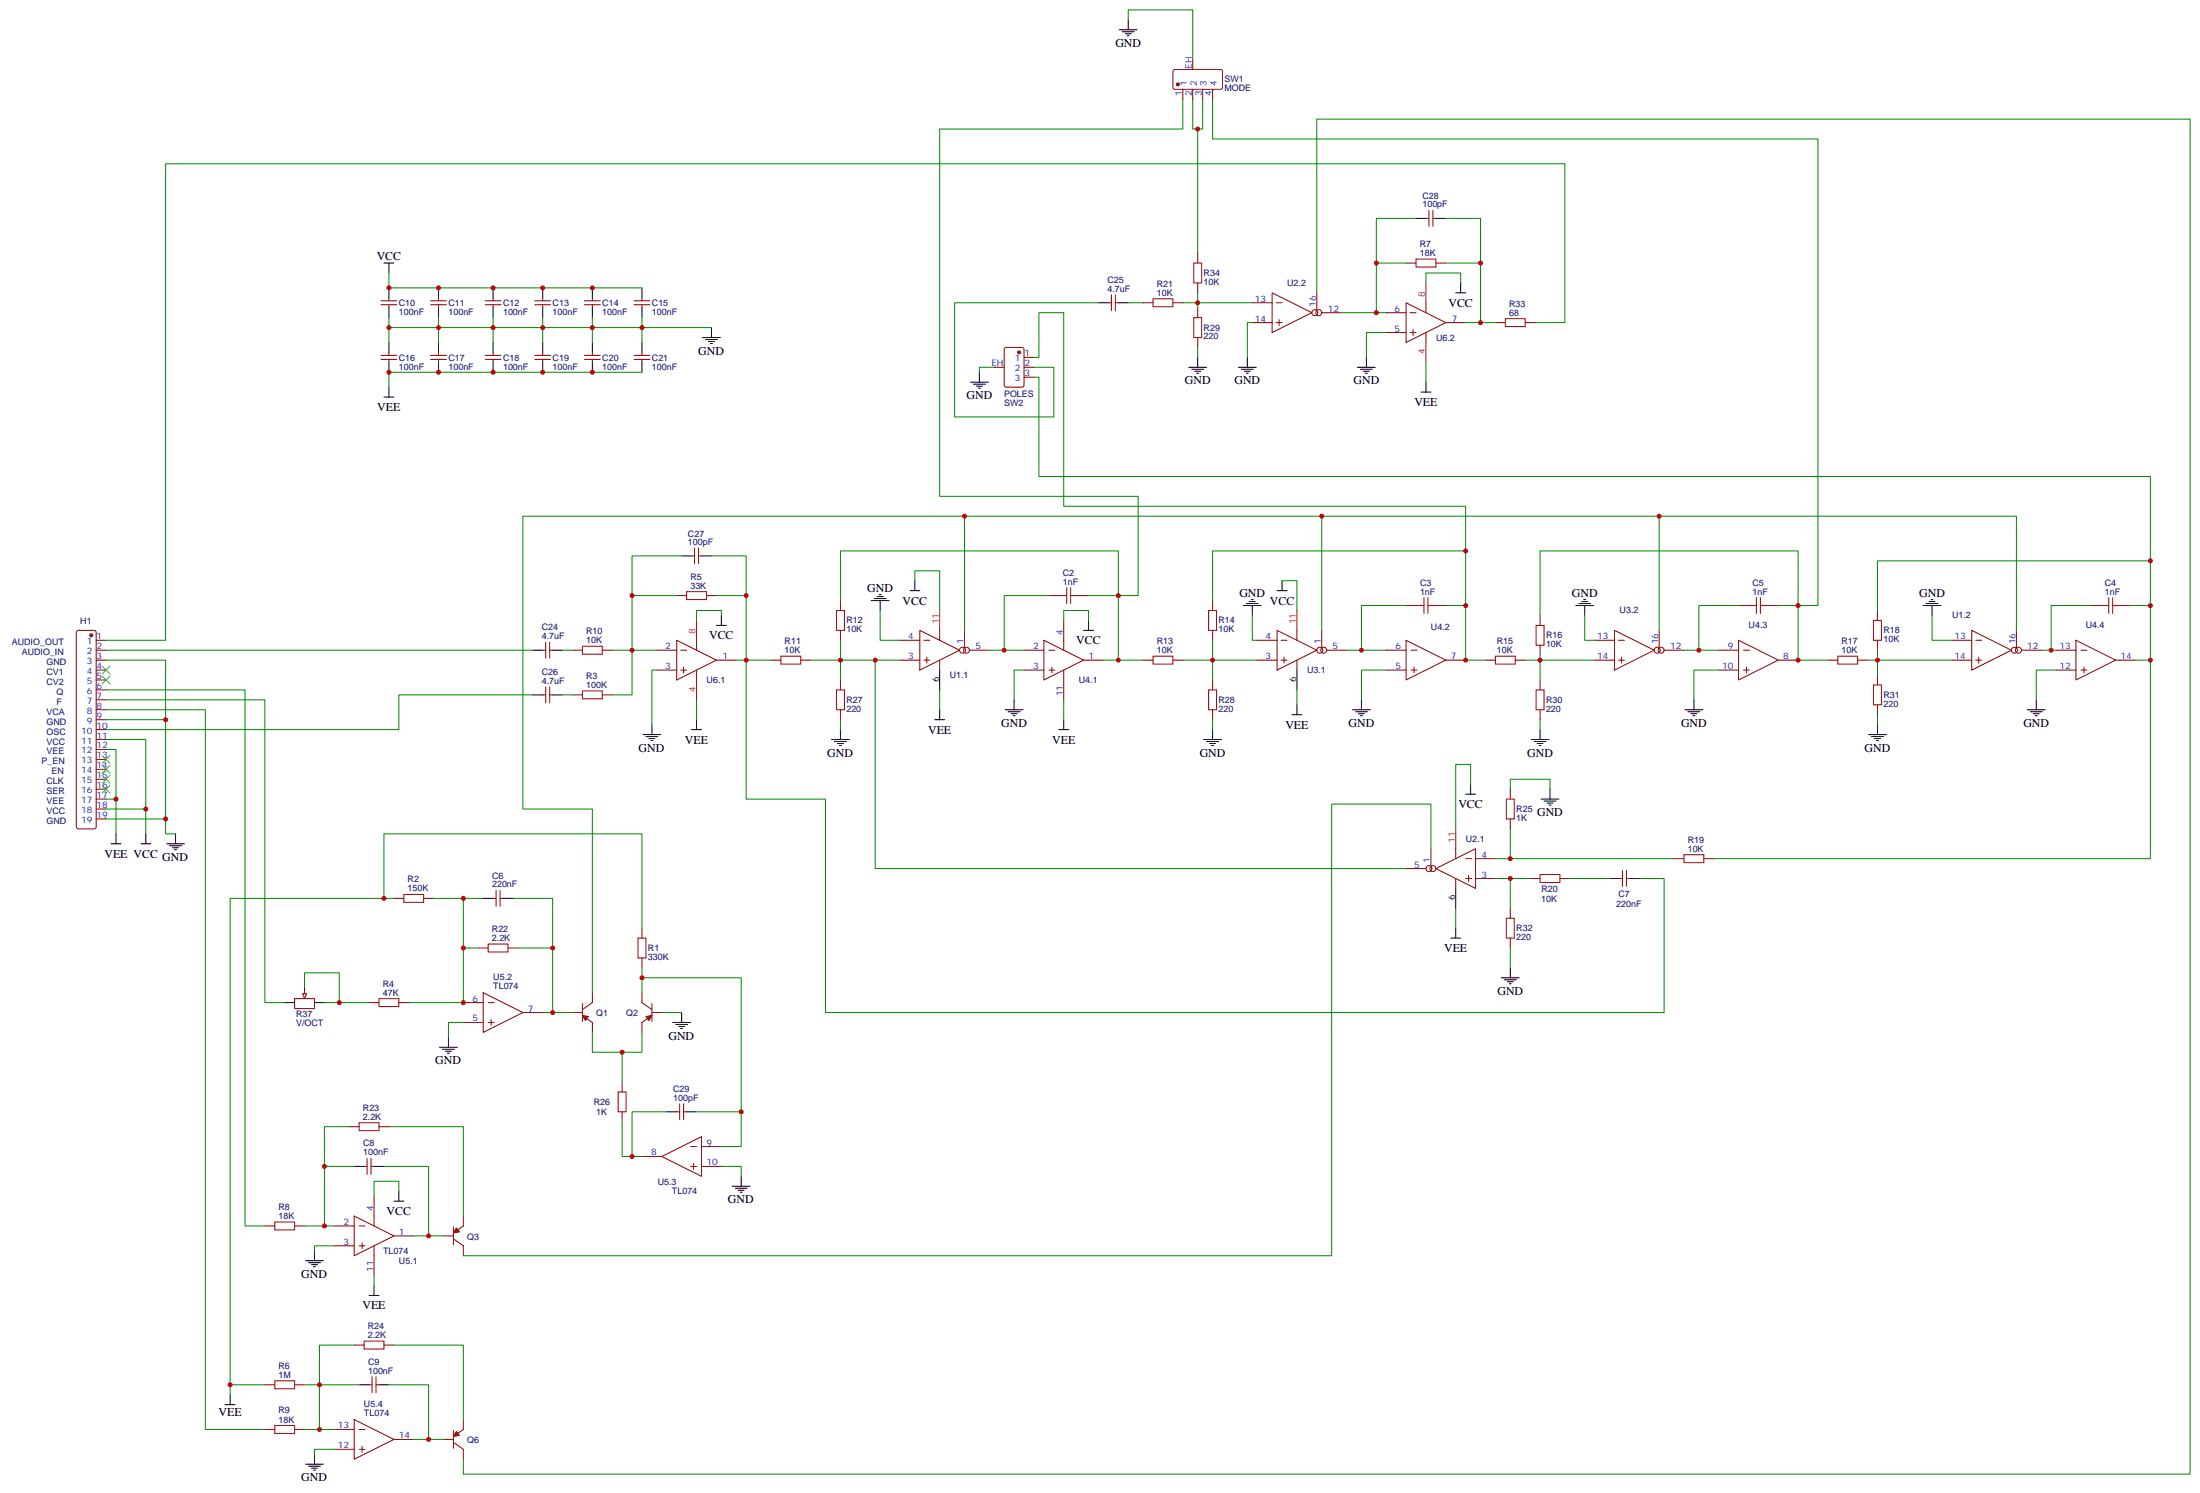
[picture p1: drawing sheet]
<svg xmlns="http://www.w3.org/2000/svg" width="782mm" height="531mm" viewBox="0 0 782 531" stroke-linecap="round" stroke-linejoin="round" font-family="sans-serif">
<path d="M101.2 356.3h3.5M108.3 351v3.5M111.8 356.3h3.5" fill="none" stroke="#000" stroke-width=".36"/>
<path d="M104.7 354.9h7.1v3.5h-7.1zM108.3 352.4v1.8" fill="none" stroke="#870000" stroke-width=".36"/>
<path d="M107.6 353.1h1.4l-.7 1.8z" fill="#f0f0f0" stroke="#870000" stroke-width=".36"/>
<g fill="none" stroke="#a10000" stroke-width=".36">
<path d="M424.4 93.5h2.8v7h-2.8zM503.4 92.1h7v2.8h-7zM409.9 106.2h7v2.8h-7zM424.4 112.9h2.8v7h-2.8zM535.1 113.2h7.1v2.9h-7.1zM244.1 210.3h7v2.8h-7zM297.4 217h2.8v7h-2.8zM376.4 211.7h2.8M379.2 208.8v5.7M380.6 208.8v5.7M380.6 211.7h2.8M429.6 217h2.9v7h-2.9z"/>
<path d="M503.4 215.2h2.8M506.2 212.4v5.6M507.6 212.4v5.6M507.6 215.2h2.8M621.6 215.2h2.8M624.4 212.4v5.6M625.8 215.2h2.8M625.8 212.4v5.6M746.8 215.2h2.8M749.6 212.4v5.6M751 215.2h2.9M751 212.4v5.6"/>
<path d="M207 229.7h7.1v2.8h-7.1zM277.6 233.2h7.1v2.8h-7.1zM409.9 233.2h7v2.8h-7zM531.6 233.2h7.1v2.8h-7.1zM546.1 222.3h2.8v7h-2.8zM653.3 233.2h7.1v2.8h-7.1zM666 220.5h2.8v7h-2.8zM207 245.5h7.1v2.9h-7.1zM297.4 245.2h2.8v7h-2.8zM429.6 245.2h2.9v7h-2.9zM546.1 245.2h2.8v7h-2.8zM666 243.4h2.8v7.1h-2.8z"/>
<path d="M535.5 284h2.8v7h-2.8zM143.5 317.9h7.1v2.8h-7.1zM547.5 310.8h7v2.8h-7zM598.6 303.7h7.1v2.9h-7.1zM173.5 335.5h7.1v2.8h-7.1zM226.8 333.4h2.8v7h-2.8zM535.5 326.3h2.8v7.1h-2.8zM134.7 354.9h7.1v2.8h-7.1zM127.7 399h7v2.8h-7zM219.7 388.1h2.9v7h-2.9zM97.7 434.3h7v2.8h-7zM129.4 476.6h7.1v2.8h-7.1z"/>
<path d="M97.7 490.7h7v2.8h-7zM97.7 506.6h7v2.8h-7z"/>
</g>
<g fill="none" stroke="#870000" stroke-width=".36">
<path d="M417.2 24.9l.5-.2h16.5l.4 .7-.1 5.9-.6 .5-16.5-.1-.5-.7v-5.6zM420.5 31.8v3.5M424 21.2v3.5M424 31.8v3.5M427.5 31.8v3.5M431.1 31.8v3.5M506.9 77.6h1.1M508 74.8v5.6M509.4 74.8v5.6M509.4 77.6h1M425.8 90v3.5M499.9 93.5h3.5"/>
<path d="M510.4 93.5h3.6M135.4 106.9h5.7M135.4 108.3h5.7M138.3 105.8v1.1M138.3 108.3v1.1M153.1 106.9h5.6M153.1 108.3h5.6M155.9 105.8v1.1M155.9 108.3v1.1M172.5 106.9h5.6M172.5 108.3h5.6M175.3 105.8v1.1"/>
<path d="M175.3 108.3v1.1M190.1 106.9h5.7M190.1 108.3h5.7M192.9 105.8v1.1M192.9 108.3v1.1M207.8 106.9h5.6M207.8 108.3h5.6M210.6 105.8v1.1M210.6 108.3v1.1M225.4 106.9h5.6M225.4 108.3h5.6M228.2 105.8v1.1"/>
<path d="M228.2 108.3v1.1M394 107.6h1.1M395.1 104.8v5.6M396.5 107.6h1M396.5 104.8v5.6M406.4 107.6h3.5M416.9 107.6h3.6M425.8 100.5v3.6M425.8 109.4v3.5M425.8 119.9v3.6M445.2 107.6h7M445.2 114.7h7"/>
<path d="M452.2 104.1l14.1 7-14.1 7.1zM453.6 107.6h2.2M453.6 114.7h2.2M454.7 113.6v2.1M468.1 104.1v6M469.9 111.1h7M492.8 111.1h7.1M492.8 118.2h7.1M499.9 107.6l14.1 7.1-14.1 7zM501.3 111.1h2.1M501.3 118.2h2.1M502.3 117.1v2.1"/>
<path d="M506.9 107.6v3.5M506.9 118.2v3.5M514 114.7h7M531.6 114.7h3.5M542.2 114.7h3.5M135.4 126.3h5.7M135.4 127.7h5.7M138.3 125.2v1.1M138.3 127.7v1.1M153.1 126.3h5.6M153.1 127.7h5.6M155.9 125.2v1.1"/>
<path d="M155.9 127.7v1.1M172.5 126.3h5.6M172.5 127.7h5.6M175.3 125.2v1.1M175.3 127.7v1.1M190.1 126.3h5.7M190.1 127.7h5.7M192.9 125.2v1.1M192.9 127.7v1.1M207.8 126.3h5.6M207.8 127.7h5.6M210.6 125.2v1.1"/>
<path d="M210.6 127.7v1.1M225.4 126.3h5.6M225.4 127.7h5.6M228.2 125.2v1.1M228.2 127.7v1.1M353.4 130.5h3.6M357.2 123.7l.5-.2h5.6l.7 .4v13l-.4 .6-5.9 .1-.7-.5v-12.9zM364 130.5h3.6M364 134.1h3.6M364 127h3.6M245.9 197.6h1M246.9 194.7v5.7"/>
<path d="M248.3 194.7v5.7M248.3 197.6h1.1M240.6 211.7h3.5M251.1 211.7h3.6M298.8 213.4v3.6M372.9 211.7h3.5M383.4 211.7h3.6M431.1 213.4v3.6M499.9 215.2h3.5M510.4 215.2h3.6M547.5 218.7v3.6M618 215.2h3.6"/>
<path d="M628.6 215.2h3.5M667.4 217v3.5M743.3 215.2h3.5M753.9 215.2h3.5M27.4 224.2l.4-.2h5.7l.5 .2 .2 .5v69.2l-.3 .5-.4 .2h-5.7l-.5-.3-.2-.4v-69.2zM34.2 227.5h3.5M34.2 234.6h3.5M34.2 231.1h3.5M34.2 238.1h3.5M192.9 231.1h1.1M194 228.2v5.7M195.4 231.1h1.1"/>
<path d="M195.4 228.2v5.7M203.5 231.1h3.5M214.1 231.1h3.5M233.5 231.1h7.1M233.5 238.1h7.1M240.6 227.5l14.1 7.1-14.1 7.1zM242 231.1h2.1M242 238.1h2.1M243 237.1v2.1M247.6 227.5v3.6M247.6 238.1v3.6M254.7 234.6h7"/>
<path d="M274.1 234.6h3.5M284.7 234.6h3.5M298.8 224v3.5M319.9 227.5h7.1M319.9 234.6h7.1M327 224l14.1 7.1-14.1 7zM328.4 227.5h2.1M328.4 234.6h2.1M329.5 233.5v2.2M334 224v3.5M334 234.6v3.5M342.9 224v6"/>
<path d="M344.6 231.1h7.1M364 231.1h7.1M364 238.1h7.1M371.1 227.5l14.1 7.1-14.1 7.1zM372.9 231.1h2.1M372.9 238.1h2.1M373.9 237.1v2.1M378.1 220.5v10.6M378.1 238.1v10.6M385.2 234.6h7.1M406.4 234.6h3.5M416.9 234.6h3.6"/>
<path d="M431.1 224v3.5M446.9 227.5h7.1M446.9 234.6h7.1M454 224l14.1 7.1-14.1 7zM455.4 227.5h2.1M455.4 234.6h2.1M456.5 233.5v2.2M461 224v3.5M461 234.6v3.5M469.9 224v6M471.6 231.1h7.1M492.8 231.1h7.1"/>
<path d="M492.8 238.1h7.1M499.9 227.5l14.1 7.1-14.1 7.1zM501.6 231.1h2.1M501.6 238.1h2.1M502.7 237.1v2.1M514 234.6h7M528.1 234.6h3.5M538.7 234.6h3.5M547.5 229.3v3.5M566.9 227.5h7M566.9 234.6h7M573.9 224l14.1 7.1-14.1 7z"/>
<path d="M575.3 227.5h2.2M575.3 234.6h2.2M576.4 233.5v2.2M589.8 224v6M591.6 231.1h7M611 231.1h7M611 238.1h7M618 227.5l14.1 7.1-14.1 7.1zM619.8 231.1h2.1M619.8 238.1h2.1M620.9 237.1v2.1M632.1 234.6h7.1"/>
<path d="M649.8 234.6h3.5M660.4 234.6h3.5M667.4 227.5v3.6M667.4 239.9v3.5M693.9 227.5h7M693.9 234.6h7M700.9 224l14.1 7.1-14.1 7zM702.3 227.5h2.2M702.3 234.6h2.2M703.4 233.5v2.2M716.8 224v6M718.6 231.1h7"/>
<path d="M730.9 231.1h7.1M730.9 238.1h7.1M738 227.5l14.1 7.1-14.1 7.1zM739.7 231.1h2.2M739.7 238.1h2.2M740.8 237.1v2.1M752.1 234.6h7M34.2 241.7h3.5M34.2 245.2h3.5M34.2 248.7h3.5M34.2 252.2h3.5M34.2 255.8h3.5"/>
<path d="M34.2 259.3h3.5M192.9 246.9h1.1M194 244.1v5.7M195.4 244.1v5.7M195.4 246.9h1.1M203.5 246.9h3.5M214.1 246.9h3.5M298.8 241.7v3.5M298.8 252.2v3.6M431.1 241.7v3.5M431.1 252.2v3.6M547.5 241.7v3.5"/>
<path d="M547.5 252.2v3.6M667.4 250.5v3.5M34.2 262.8h3.5M34.2 266.3h3.5M34.2 269.9h3.5M34.2 273.4h3.5M34.2 276.9h3.5M34.2 280.5h3.5M34.2 284h3.5M34.2 287.5h3.5M34.2 291h3.5M536.9 280.5v3.5"/>
<path d="M536.9 291v3.6M140 319.3h3.5M150.6 319.3h3.5M175.3 319.3h1.1M176.4 316.4v5.7M177.8 316.4v5.7M177.8 319.3h1M499.9 308.7h7M508.7 301.6v6M510.4 308.7l14.1-7.1v14.1zM517.5 301.6v3.6M517.5 312.2v3.5"/>
<path d="M521 312.2h2.1M521 305.2h2.1M522.1 311.2v2.1M524.5 312.2h7.1M524.5 305.2h7.1M543.9 312.2h3.6M554.5 312.2h3.6M575.7 312.2h1.1M576.8 309.4v5.6M578.2 309.4v5.6M578.2 312.2h1M595.1 305.2h3.5"/>
<path d="M605.7 305.2h3.5M170 336.9h3.5M180.6 336.9h3.5M228.2 329.8v3.6M536.9 322.8v3.5M536.9 333.4v3.5M131.2 356.3h3.5M141.8 356.3h3.5M164.7 356.3h7.1M171.8 352.8l14.1 7-14.1 7.1zM173.5 356.3h2.1M185.9 359.8h7"/>
<path d="M203.5 359.8h3.5M207 356.7v6.3M210.6 352.8v3.5l-3.6 2.5M228.2 340.4v3.6M228.2 352.8v3.5l3.5 2.5M231.7 359.8h3.6M231.7 356.7v6.3M164.7 363.4h7.1M173.5 363.4h2.1M174.6 362.3v2.1M207 360.9l3.6 2.5v3.5M231.7 360.9l-3.5 2.5v3.5"/>
<path d="M221.2 384.5v3.6M221.2 395.1v3.5M240.6 395.1h1M241.6 392.3v5.6M243 392.3v5.6M243 395.1h1.1M124.1 400.4h3.6M129.4 414.5h1.1M130.5 411.7v5.6M131.9 411.7v5.6M131.9 414.5h1.1M134.7 400.4h3.6"/>
<path d="M228.2 411h7.1M235.3 411l14.1-7.1v14.1zM245.5 414.5h2.1M245.5 407.5h2.1M246.6 413.5v2.1M249.4 414.5h7M249.4 407.5h7M94.2 435.7h3.5M104.7 435.7h3.6M118.9 435.7h7M125.9 432.2l14.1 7-14.1 7.1zM127.7 435.7h2.1"/>
<path d="M133 425.1v10.6M140 439.2h7.1M157.7 439.2h3.5M161.2 436v6.4M164.7 432.2v3.5l-3.5 2.5M118.9 442.7h7M127.7 442.7h2.1M128.7 441.7v2.1M133 442.7v10.6M161.2 440.3l3.5 2.4v3.6M125.9 478h3.5M136.5 478h3.5"/>
<path d="M94.2 492.1h3.5M104.7 492.1h3.6M131.2 492.1h1.1M132.3 489.3v5.6M133.7 489.3v5.6M133.7 492.1h1M94.2 508h3.5M104.7 508h3.6M118.9 508h7M118.9 515.1h7M125.9 504.5l14.1 7-14.1 7.1zM127.7 508h2.1"/>
<path d="M127.7 515.1h2.1M128.7 514v2.1M140 511.5h7.1M157.7 511.5h3.5M161.2 512.6l3.5 2.5v3.5M161.2 508.4v6.3M164.7 504.5v3.5l-3.5 2.5"/>
<circle cx="467.4" cy="111.1" r="1.06"/>
<circle cx="468.8" cy="111.1" r="1.06"/>
<circle cx="342.2" cy="231.1" r="1.06"/>
<circle cx="343.6" cy="231.1" r="1.06"/>
<circle cx="469.2" cy="231.1" r="1.06"/>
<circle cx="470.6" cy="231.1" r="1.06"/>
<circle cx="589.1" cy="231.1" r="1.06"/>
<circle cx="590.5" cy="231.1" r="1.06"/>
<circle cx="716.1" cy="231.1" r="1.06"/>
<circle cx="717.5" cy="231.1" r="1.06"/>
<circle cx="508" cy="308.7" r="1.06"/>
<circle cx="509.4" cy="308.7" r="1.06"/>
</g>
<g fill="#870000" stroke="#870000" stroke-width=".36">
<path d="M162.2 508.7l1.1 1.4-2.1 .4z"/>
<path d="M207 360.9l2.2 .3-1.1 1.5z"/>
<path d="M229.6 361.2l2.1-.3-1 1.8z"/>
<path d="M162.2 436.4l1.1 1.4-2.1 .4z"/>
<circle cx="362.3" cy="125.2" r=".53"/>
<circle cx="418.7" cy="30" r=".53"/>
<circle cx="32.4" cy="225.8" r=".53"/>
</g>
<path d="M506.9 100.5v7.1M506.9 121.7v7.1M334 217v7M461 217v7M247.6 220.5v7M247.6 241.7v7M517.5 294.6v7" fill="none" stroke="#f00" stroke-width=".36"/>
<g fill="none" stroke="#000" stroke-width=".36">
<path d="M397.9 10.6h6.3M399 11.3h4.2M400 12h2.1M400.7 12.7h.7M401.1 7.1v3.5M503.4 77.6h3.5M510.4 77.6h3.6M136.5 93.5h3.5M138.3 93.5v3.5M138.3 102.3v3.5M138.3 109.4v3.5M155.9 102.3v3.5"/>
<path d="M155.9 109.4v3.5M175.3 102.3v3.5M175.3 109.4v3.5M192.9 102.3v3.5M192.9 109.4v3.5M210.6 102.3v3.5M210.6 109.4v3.5M228.2 102.3v3.5M228.2 109.4v3.5M249.7 119.9h6.4M252.9 116.4v3.5M390.5 107.6h3.5"/>
<path d="M397.5 107.6h3.6M517.5 104.1h3.5M519.3 100.5v3.6M138.3 121.7v3.5M138.3 128.8v3.5M138.3 137.6v3.5M155.9 121.7v3.5M155.9 128.8v3.5M175.3 121.7v3.5M175.3 128.8v3.5M192.9 121.7v3.5M192.9 128.8v3.5"/>
<path d="M210.6 121.7v3.5M210.6 128.8v3.5M228.2 121.7v3.5M228.2 128.8v3.5M250.8 120.7h4.2M251.8 121.4h2.2M252.6 122.1h.7M345 135.8h6.3M346 136.5h4.3M347.1 137.2h2.1M347.8 137.9h.7M348.2 132.3v3.5"/>
<path d="M422.6 130.5h6.3M423.7 131.2h4.2M424.7 131.9h2.1M425.4 132.6h.7M425.8 127v3.5M440.2 130.5h6.4M441.3 131.2h4.2M442.3 131.9h2.2M443.1 132.6h.7M443.4 127v3.5M482.6 130.5h6.3M483.6 131.2h4.3"/>
<path d="M484.7 131.9h2.1M485.4 132.6h.7M485.7 127v3.5M505.1 139.3h3.6M506.9 135.8v3.5M136.5 141.1h3.5M242.3 197.6h3.6M249.4 197.6h3.5M256.4 218.7v3.6M309.7 213.4h6.4M310.8 212.7h4.2M311.8 212h2.1"/>
<path d="M312.5 211.3h.7M312.9 213.4v3.6M323.5 209.9h3.5M325.2 206.4v3.5M442 215.2h6.3M443.1 214.5h4.2M444.1 213.8h2.1M444.8 213.1h.7M445.2 215.2v3.5M454 209.9h3.5M455.8 206.4v3.5M560.2 215.2h6.3"/>
<path d="M561.2 214.5h4.3M562.3 213.8h2.1M563 213.1h.7M563.4 215.2v3.5M683.6 215.2h6.4M684.7 214.5h4.2M685.8 213.8h2.1M686.5 213.1h.7M686.8 215.2v3.5M189.4 231.1h3.5M196.5 231.1h3.5M254.7 222.3h3.5"/>
<path d="M334 238.1v7.1M385.2 224h3.5M387 220.5v3.5M461 238.1v7.1M189.4 246.9h3.5M196.5 246.9h3.5M231.7 257.5v3.6M245.9 259.3h3.5M247.6 255.8v3.5M298.8 259.3v3.5M332.3 255.8h3.5M334 252.2v3.6"/>
<path d="M357.3 252.2h6.4M358.4 252.9h4.2M359.4 253.6h2.2M360.2 254.4h.7M360.5 248.7v3.5M376.4 259.3h3.5M378.1 255.8v3.5M431.1 259.3v3.5M459.3 254h3.5M461 250.5v3.5M480.8 252.2h6.4M481.9 252.9h4.2"/>
<path d="M482.9 253.6h2.1M483.6 254.4h.7M484 248.7v3.5M547.5 259.3v3.5M599 252.2h6.3M600 252.9h4.3M601.1 253.6h2.1M601.8 254.4h.7M602.2 248.7v3.5M667.4 257.5v3.6M720.7 252.2h6.3M721.7 252.9h4.3"/>
<path d="M722.8 253.6h2.1M723.5 254.4h.7M723.9 248.7v3.5M228.6 261.1h6.3M229.6 261.8h4.3M230.7 262.5h2.1M231.4 263.2h.7M295.6 262.8h6.3M296.7 263.5h4.2M297.7 264.2h2.1M298.4 264.9h.7M427.9 262.8h6.3"/>
<path d="M428.9 263.5h4.3M430 264.2h2.1M430.7 264.9h.7M522.8 278.7v3.5M544.3 262.8h6.4M545.4 263.5h4.2M546.4 264.2h2.1M547.1 264.9h.7M664.2 261.1h6.4M665.3 261.8h4.2M666.4 262.5h2.1M667.1 263.2h.7"/>
<path d="M39.5 299.9h3.5M41.2 296.3v3.6M50.1 299.9h3.5M51.8 296.3v3.6M59.2 299.9h6.4M62.4 296.3v3.6M521 282.2h3.5M547.8 284h6.4M548.9 284.7h4.2M549.9 285.4h2.2M550.7 286.1h.7M551 280.5v3.5"/>
<path d="M60.3 300.6h4.2M61.3 301.3h2.2M62.1 302h.7M171.8 319.3h3.5M178.8 319.3h3.6M517.5 315.7v7.1M572.2 312.2h3.5M579.2 312.2h3.6M515.7 333.4h3.6M517.5 329.8v3.6M242.3 359.8v3.6M533.7 347.5h6.4"/>
<path d="M534.8 348.2h4.2M535.8 348.9h2.2M536.5 349.6h.7M536.9 344v3.5M156.2 372.2h6.4M157.3 372.9h4.2M158.4 373.6h2.1M159.1 374.3h.7M159.4 368.7v3.5M239.1 363.4h6.4M240.2 364.1h4.2M241.3 364.8h2.1"/>
<path d="M242 365.5h.7M237 395.1h3.6M244.1 395.1h3.5M125.9 414.5h3.5M133 414.5h3.5M263.5 418v3.6M140 426.9h3.5M141.8 423.3v3.6M260.3 421.6h6.4M261.4 422.3h4.2M262.4 423h2.1M263.1 423.7h.7"/>
<path d="M108.6 448h6.4M109.7 448.7h4.2M110.7 449.4h2.2M111.4 450.1h.7M111.8 444.5v3.5M133 456.8v3.6M131.2 460.4h3.5M80 499.2h3.6M81.8 495.7v3.5M127.7 492.1h3.5M134.7 492.1h3.6M111.8 516.8v3.5"/>
<path d="M108.6 520.3h6.4M109.7 521.1h4.2M110.7 521.8h2.2M111.4 522.5h.7"/>
</g>
<g fill="none" stroke="#008700" stroke-width=".36">
<path d="M401.1 7.1v-3.6h22.9v17.7M420.5 35.3v10.6h-86.5v130.5h70.6v35.3h-17.6M424 35.3v10.6h1.8v44.1M427.5 35.3v10.6h-1.7M431.1 35.3v14.1h215.2v165.8h-14.2M503.4 77.6h-14.1v33.5M514 77.6h12.3v37.1h-5.3M138.3 97v5.3h89.9M489.3 93.5h10.6M514 93.5h12.3M138.3 112.9v8.8M138.3 116.4h114.6"/>
<path d="M155.9 112.9v8.8M175.3 112.9v8.8M192.9 112.9v8.8M210.6 112.9v8.8M228.2 112.9v8.8M390.5 107.6h-51.2v40.6h35.3v-17.7h-7M401.1 107.6h5.3M420.5 107.6h24.7M425.8 104.1v5.3M445.2 114.7h-1.8v12.3M468.1 104.1v-61.8h310.4v481.6h-613.8v-5.3M476.9 111.1h15.9"/>
<path d="M492.8 118.2h-7.1v8.8M506.9 100.5v-3.5h12.4v3.5M526.3 114.7h5.3M545.7 114.7h10.6v-56.5h-497.4v169.3h-21.2M228.2 132.3h-89.9v5.3M353.4 130.5h-5.2v1.8M367.6 127h1.7v-15.9h8.8v68.8h142.9v15.9M367.6 134.1h1.7v35.2h395.1v30M425.8 123.5v3.5M506.9 128.8v7M242.3 197.6h-17.6v49.3h-7.1M252.9 197.6h12.4v37h-3.6"/>
<path d="M342.9 183.4h-157v104.1h24.7v65.3M469.9 183.4h119.9v40.6M589.8 183.4h127v40.6M224.7 211.7h15.9M254.7 211.7h10.6M256.4 218.7v-1.7h-8.8v3.5M298.8 213.4v-17.6h98.7v38.8h-5.2M312.9 217v10.5h7M325.2 206.4v-3.6h8.8v14.2M372.9 211.7h-15.9v19.4M431.1 213.4v-17.6h89.9v38.8h7.1M445.2 218.7v8.8h1.7"/>
<path d="M455.8 206.4h5.2v10.6M499.9 215.2h-15.9v15.9h-5.3M514 215.2h7M547.5 218.7v-22.9h91.7v38.8h10.6M563.4 218.7v8.8h3.5M618 215.2h-14.1v15.9h7.1M667.4 217v-17.7h97v35.3h-5.3M686.8 218.7v8.8h7.1M743.3 215.2h-14.1v15.9h1.7M757.4 215.2h7M37.7 234.6h21.2v21.2M37.7 231.1h151.7"/>
<path d="M200 231.1h3.5M217.6 231.1h15.9M233.5 238.1h-1.8v19.4M274.1 234.6h-8.8v49.4h28.2v75.8h298.1v-47.6h-8.8M288.2 234.6h31.7M298.8 227.5v14.2M311.1 234.6v74.1h188.8M342.9 224v-40.6h127v40.6M351.7 231.1h12.3M364 238.1h-3.5v10.6M378.1 220.5v-3.5h8.9v3.5M397.5 234.6h8.9"/>
<path d="M420.5 234.6h26.4M431.1 227.5v14.2M484 231.1h8.8M492.8 238.1h-8.8v10.6M542.2 234.6h24.7M547.5 232.8v8.9M598.6 231.1h5.3M611 238.1h-8.8v10.6M663.9 234.6h30M667.4 231.1v8.8M725.6 231.1h3.6M730.9 238.1h-7v10.6"/>
<path d="M764.4 234.6v70.6h-155.2M37.7 255.8h21.2v35.2h-21.2M37.7 252.2h35.3v255.8h21.2M37.7 245.2h49.4v190.5h7.1M37.7 248.7h56.5v107.6h7M189.4 246.9h-47.6v12.4h-104.1M200 246.9h3.5M247.6 248.7v7.1M298.8 255.8v3.5M334 245.2v7M378.1 248.7v7.1M431.1 255.8v3.5"/>
<path d="M461 245.2v5.3M547.5 255.8v3.5M667.4 254v3.5M37.7 262.8h14.1v24.7M37.7 266.3h3.5v17.7M522.8 278.7v-7.1h-5.3v23M37.7 284h3.5v12.3M37.7 287.5h14.1v8.8M58.9 291v5.3h3.5M536.9 294.6v10.6h-5.3M536.9 280.5v-3.6h14.1v3.6M136.5 319.3v-23h91.7v33.5"/>
<path d="M140 319.3h-58.2v172.8h12.4M154.1 319.3h17.7M164.7 319.3v37h-19.4M182.4 319.3h14.1v40.5h-3.6M508.7 301.6v-15.8h-35.3v160.5h-308.7M531.6 312.2h12.3M536.9 312.2v10.6M536.9 305.2h58.2M558.1 312.2h14.1M164.7 336.9h5.3M184.1 336.9h12.4M517.5 322.8v7"/>
<path d="M536.9 336.9v7.1M108.3 351v-5.3h12.3v10.6M115.3 356.3h15.9M196.5 359.8h7M228.2 347.5h35.3v47.6M228.2 344v8.8M235.3 359.8h7M164.7 363.4h-5.3v5.3M210.6 366.9v7h17.6v-7M221.2 373.9v10.6M221.2 398.6v12.4h7M237 395.1h-12.3v15.9"/>
<path d="M247.6 395.1h15.9v12.4h-7.1M115.3 414.5h10.6M124.1 400.4h-8.8v35.3h3.6M136.5 414.5h15.9v24.7M138.3 400.4h26.4v31.8M256.4 414.5h7.1v3.5M108.3 435.7h7M141.8 423.3v-3.5h-8.8v5.3M147.1 439.2h10.6M118.9 442.7h-7.1v1.8M133 453.3v3.5M125.9 478h-12.3v30h5.3"/>
<path d="M140 478h24.7v26.5M81.8 492.1v3.6M108.3 492.1h19.4M138.3 492.1h14.1v19.4M108.3 508h5.3M118.9 515.1h-7.1v1.7M147.1 511.5h10.6"/>
</g>
<path d="M36.3 236.7l2.8 2.8M39.1 236.7l-2.8 2.8M36.3 240.2l2.8 2.9M39.1 240.2l-2.8 2.9M36.3 268.5l2.8 2.8M36.3 272l2.8 2.8M36.3 275.5l2.8 2.8M36.3 279l2.8 2.9M39.1 268.5l-2.8 2.8M39.1 272l-2.8 2.8M39.1 275.5l-2.8 2.8M39.1 279l-2.8 2.9" fill="none" stroke="#3c3" stroke-width=".36"/>
<g fill="#c00">
<circle cx="224.7" cy="231.1" r=".88"/>
<circle cx="265.3" cy="211.7" r=".88"/>
<circle cx="265.3" cy="234.6" r=".88"/>
<circle cx="431.1" cy="234.6" r=".88"/>
<circle cx="667.4" cy="234.6" r=".88"/>
<circle cx="764.4" cy="215.2" r=".88"/>
<circle cx="547.5" cy="234.6" r=".88"/>
<circle cx="298.8" cy="234.6" r=".88"/>
<circle cx="357" cy="231.1" r=".88"/>
<circle cx="397.5" cy="211.7" r=".88"/>
<circle cx="521" cy="215.2" r=".88"/>
<circle cx="521" cy="234.6" r=".88"/>
<circle cx="484" cy="231.1" r=".88"/>
<circle cx="397.5" cy="234.6" r=".88"/>
<circle cx="639.2" cy="234.6" r=".88"/>
<circle cx="639.2" cy="215.2" r=".88"/>
<circle cx="603.9" cy="231.1" r=".88"/>
<circle cx="729.2" cy="231.1" r=".88"/>
<circle cx="536.9" cy="312.2" r=".88"/>
<circle cx="536.9" cy="305.2" r=".88"/>
<circle cx="764.4" cy="234.6" r=".88"/>
<circle cx="311.1" cy="234.6" r=".88"/>
<circle cx="425.8" cy="107.6" r=".88"/>
<circle cx="489.3" cy="111.1" r=".88"/>
<circle cx="526.3" cy="93.5" r=".88"/>
<circle cx="489.3" cy="93.5" r=".88"/>
<circle cx="526.3" cy="114.7" r=".88"/>
<circle cx="224.7" cy="211.7" r=".88"/>
<circle cx="164.7" cy="319.3" r=".88"/>
<circle cx="164.7" cy="336.9" r=".88"/>
<circle cx="196.5" cy="336.9" r=".88"/>
<circle cx="196.5" cy="359.8" r=".88"/>
<circle cx="221.2" cy="373.9" r=".88"/>
<circle cx="224.7" cy="411" r=".88"/>
<circle cx="228.2" cy="347.5" r=".88"/>
<circle cx="263.5" cy="395.1" r=".88"/>
<circle cx="164.7" cy="356.3" r=".88"/>
<circle cx="120.6" cy="356.3" r=".88"/>
<circle cx="152.4" cy="439.2" r=".88"/>
<circle cx="115.3" cy="414.5" r=".88"/>
<circle cx="115.3" cy="435.7" r=".88"/>
<circle cx="113.6" cy="492.1" r=".88"/>
<circle cx="152.4" cy="511.5" r=".88"/>
<circle cx="113.6" cy="508" r=".88"/>
<circle cx="58.9" cy="291" r=".88"/>
<circle cx="136.5" cy="319.3" r=".88"/>
<circle cx="521" cy="195.8" r=".88"/>
<circle cx="764.4" cy="199.3" r=".88"/>
<circle cx="469.9" cy="183.4" r=".88"/>
<circle cx="589.8" cy="183.4" r=".88"/>
<circle cx="342.9" cy="183.4" r=".88"/>
<circle cx="81.8" cy="492.1" r=".88"/>
<circle cx="51.8" cy="287.5" r=".88"/>
<circle cx="41.2" cy="284" r=".88"/>
<circle cx="155.9" cy="102.3" r=".88"/>
<circle cx="175.3" cy="102.3" r=".88"/>
<circle cx="192.9" cy="102.3" r=".88"/>
<circle cx="210.6" cy="102.3" r=".88"/>
<circle cx="155.9" cy="132.3" r=".88"/>
<circle cx="175.3" cy="132.3" r=".88"/>
<circle cx="192.9" cy="132.3" r=".88"/>
<circle cx="210.6" cy="132.3" r=".88"/>
<circle cx="228.2" cy="116.4" r=".88"/>
<circle cx="138.3" cy="102.3" r=".88"/>
<circle cx="138.3" cy="132.3" r=".88"/>
<circle cx="210.6" cy="116.4" r=".88"/>
<circle cx="192.9" cy="116.4" r=".88"/>
<circle cx="175.3" cy="116.4" r=".88"/>
<circle cx="155.9" cy="116.4" r=".88"/>
<circle cx="138.3" cy="116.4" r=".88"/>
<circle cx="425.8" cy="45.9" r=".88"/>
<circle cx="58.9" cy="255.8" r=".88"/>
</g>
<g font-size="4.2">
<text x="396.5" y="16.7">GND</text>
<text x="133.9" y="92.2">VCC</text>
<text x="514.9" y="109">VCC</text>
<text x="248.2" y="126">GND</text>
<text x="421.2" y="136.6">GND</text>
<text x="438.8" y="136.6">GND</text>
<text x="481.2" y="136.6">GND</text>
<text x="343.6" y="141.9">GND</text>
<text x="134.1" y="146.1">VEE</text>
<text x="502.8" y="144.3">VEE</text>
<text x="308.3" y="210.3">GND</text>
<text x="320.9" y="214.9">VCC</text>
<text x="440.6" y="212">GND</text>
<text x="451.4" y="214.9">VCC</text>
<text x="558.8" y="212">GND</text>
<text x="682.2" y="212">GND</text>
<text x="252.1" y="227.2">VCC</text>
<text x="382.6" y="229">VCC</text>
<text x="329.9" y="260.7">VEE</text>
<text x="355.9" y="258.3">GND</text>
<text x="456.9" y="259">VEE</text>
<text x="479.4" y="258.3">GND</text>
<text x="597.6" y="258.3">GND</text>
<text x="719.3" y="258.3">GND</text>
<text x="227" y="267.1">GND</text>
<text x="243.5" y="264.3">VEE</text>
<text x="294.1" y="268.9">GND</text>
<text x="374" y="264.3">VEE</text>
<text x="426.5" y="268.9">GND</text>
<text x="542.9" y="268.9">GND</text>
<text x="662.8" y="267.1">GND</text>
<text x="518.4" y="287.2">VCC</text>
<text x="546.4" y="290.1">GND</text>
<text x="37.1" y="304.8">VEE VCC</text>
<text x="57.7" y="305.9">GND</text>
<text x="513.4" y="338.3">VEE</text>
<text x="532.3" y="353.6">GND</text>
<text x="237.6" y="369.4">GND</text>
<text x="154.7" y="378.2">GND</text>
<text x="137.4" y="431.8">VCC</text>
<text x="258.8" y="427.6">GND</text>
<text x="107.1" y="454.1">GND</text>
<text x="128.8" y="465.3">VEE</text>
<text x="77.7" y="503.1">VEE</text>
<text x="107.1" y="526.4">GND</text>
</g>
<g font-size="3.2" fill="#00f">
<text x="423.7" y="24.5" transform="rotate(-90 423.7 24.5)">EH</text>
<text x="420.1" y="33.9" transform="rotate(-90 420.1 33.9)">1</text>
<text x="421.9" y="30.4" transform="rotate(-90 421.9 30.4)">1</text>
<text x="423.7" y="33.9" transform="rotate(-90 423.7 33.9)">2</text>
<text x="425.4" y="30.4" transform="rotate(-90 425.4 30.4)">2</text>
<text x="427.2" y="33.9" transform="rotate(-90 427.2 33.9)">3</text>
<text x="428.9" y="30.4" transform="rotate(-90 428.9 30.4)">3</text>
<text x="430.7" y="33.9" transform="rotate(-90 430.7 33.9)">4</text>
<text x="432.5" y="30.4" transform="rotate(-90 432.5 30.4)">4</text>
<text x="446.1" y="107.2">13</text>
<text x="467.7" y="109" transform="rotate(-90 467.7 109)">16</text>
<text x="472" y="110.8">12</text>
<text x="495.7" y="110.8">6</text>
<text x="446.1" y="114.3">14</text>
<text x="495.7" y="117.8">5</text>
<text x="516.1" y="114.3">7</text>
<text x="352.4" y="130.2">EH</text>
<text x="360.7" y="131.9">2</text>
<text x="360.7" y="128.4">1</text>
<text x="364.2" y="130.2">2</text>
<text x="364.2" y="126.6">1</text>
<text x="360.7" y="135.5">3</text>
<text x="364.2" y="133.7">3</text>
<text x="34.4" y="227.2">1</text>
<text x="322.9" y="227.2">4</text>
<text x="377.8" y="225.8" transform="rotate(-90 377.8 225.8)">4</text>
<text x="449.9" y="227.2">4</text>
<text x="567.8" y="227.2">13</text>
<text x="694.8" y="227.2">13</text>
<text x="30.9" y="229">1</text>
<text x="30.9" y="232.5">2</text>
<text x="34.4" y="230.7">2</text>
<text x="236.4" y="230.7">2</text>
<text x="342.5" y="229" transform="rotate(-90 342.5 229)">1</text>
<text x="346.7" y="230.7">5</text>
<text x="367.3" y="230.7">2</text>
<text x="469.5" y="229" transform="rotate(-90 469.5 229)">1</text>
<text x="473.7" y="230.7">5</text>
<text x="496.1" y="230.7">6</text>
<text x="589.5" y="229" transform="rotate(-90 589.5 229)">16</text>
<text x="593.7" y="230.7">12</text>
<text x="614.3" y="230.7">9</text>
<text x="716.5" y="229" transform="rotate(-90 716.5 229)">16</text>
<text x="720.7" y="230.7">12</text>
<text x="732.2" y="230.7">13</text>
<text x="30.9" y="236">3</text>
<text x="30.9" y="239.5">4</text>
<text x="34.4" y="234.2">3</text>
<text x="34.4" y="237.8">4</text>
<text x="236.4" y="237.8">3</text>
<text x="256.8" y="234.2">1</text>
<text x="322.9" y="234.2">3</text>
<text x="367.3" y="237.8">3</text>
<text x="387" y="234.2">1</text>
<text x="449.9" y="234.2">3</text>
<text x="496.1" y="237.8">5</text>
<text x="515.7" y="234.2">7</text>
<text x="567.8" y="234.2">14</text>
<text x="612.2" y="237.8">10</text>
<text x="633.9" y="234.2">8</text>
<text x="694.8" y="234.2">14</text>
<text x="732.2" y="237.8">12</text>
<text x="753.9" y="234.2">14</text>
<text x="30.9" y="243.1">5</text>
<text x="34.4" y="241.3">5</text>
<text x="34.4" y="244.8">6</text>
<text x="30.9" y="246.6">6</text>
<text x="30.9" y="250.1">7</text>
<text x="34.4" y="248.4">7</text>
<text x="34.4" y="251.9">8</text>
<text x="377.8" y="247.4" transform="rotate(-90 377.8 247.4)">11</text>
<text x="30.9" y="253.6">8</text>
<text x="30.9" y="257.2">9</text>
<text x="34.4" y="255.4">9</text>
<text x="28.8" y="260.7">10</text>
<text x="34.4" y="258.9">10</text>
<text x="34.4" y="262.5">11</text>
<text x="28.8" y="264.2">11</text>
<text x="28.8" y="267.8">12</text>
<text x="34.4" y="266">12</text>
<text x="34.4" y="269.5">13</text>
<text x="28.8" y="271.3">13</text>
<text x="28.8" y="274.8">14</text>
<text x="34.4" y="273.1">14</text>
<text x="28.8" y="278.3">15</text>
<text x="28.8" y="281.9">16</text>
<text x="34.4" y="276.6">15</text>
<text x="34.4" y="280.1">16</text>
<text x="28.8" y="285.4">17</text>
<text x="34.4" y="283.6">17</text>
<text x="34.4" y="287.2">18</text>
<text x="28.8" y="288.9">18</text>
<text x="28.8" y="292.5">19</text>
<text x="34.4" y="290.7">19</text>
<text x="526.7" y="304.8">4</text>
<text x="502.8" y="308.3">5</text>
<text x="508.3" y="306.6" transform="rotate(-90 508.3 306.6)">1</text>
<text x="526.7" y="311.9">3</text>
<text x="168" y="356">6</text>
<text x="187.6" y="359.5">7</text>
<text x="168" y="363">5</text>
<text x="251.1" y="407.1">9</text>
<text x="231.5" y="410.6">8</text>
<text x="251.1" y="414.2">10</text>
<text x="132.6" y="430.4" transform="rotate(-90 132.6 430.4)">4</text>
<text x="122.1" y="435.3">2</text>
<text x="122.1" y="442.4">3</text>
<text x="141.8" y="438.9">1</text>
<text x="132.6" y="452.1" transform="rotate(-90 132.6 452.1)">11</text>
<text x="120.1" y="507.6">13</text>
<text x="120.1" y="514.7">12</text>
<text x="141.8" y="511.2">14</text>
</g>
<g font-size="3.2" fill="#000080">
<text x="435.3" y="29.2">SW1</text>
<text x="435.3" y="32.3">MODE</text>
<text x="505.7" y="70.6">C28</text>
<text x="505.7" y="73.7">100pF</text>
<text x="504.7" y="87.8">R7</text>
<text x="504.7" y="91">18K</text>
<text x="393.7" y="100.5">C25</text>
<text x="411.2" y="101.9">R21</text>
<text x="427.9" y="101.3">10K</text>
<text x="427.9" y="98.2">R34</text>
<text x="457.6" y="101.7">U2.2</text>
<text x="393.7" y="103.7">4.7uF</text>
<text x="411.2" y="105.1">10K</text>
<text x="141.8" y="112">100nF</text>
<text x="141.8" y="108.7">C10</text>
<text x="159.4" y="112">100nF</text>
<text x="159.4" y="108.7">C11</text>
<text x="178.8" y="112">100nF</text>
<text x="178.8" y="108.7">C12</text>
<text x="196.5" y="112">100nF</text>
<text x="196.5" y="108.7">C13</text>
<text x="214.1" y="112">100nF</text>
<text x="214.1" y="108.7">C14</text>
<text x="231.7" y="112">100nF</text>
<text x="231.7" y="108.7">C15</text>
<text x="536.5" y="112.2">68</text>
<text x="536.5" y="109">R33</text>
<text x="427.9" y="117.5">R29</text>
<text x="427.9" y="120.7">220</text>
<text x="510.5" y="121">U6.2</text>
<text x="141.8" y="131.4">100nF</text>
<text x="141.8" y="128.1">C16</text>
<text x="159.4" y="131.4">100nF</text>
<text x="159.4" y="128.1">C17</text>
<text x="178.8" y="131.4">100nF</text>
<text x="178.8" y="128.1">C18</text>
<text x="196.5" y="131.4">100nF</text>
<text x="196.5" y="128.1">C19</text>
<text x="214.1" y="131.4">100nF</text>
<text x="214.1" y="128.1">C20</text>
<text x="231.7" y="131.4">100nF</text>
<text x="231.7" y="128.1">C21</text>
<text x="356.9" y="141.1">POLES</text>
<text x="356.9" y="144.2">SW2</text>
<text x="244.6" y="190.7">C27</text>
<text x="244.6" y="193.7">100pF</text>
<text x="245.4" y="209.2">33K</text>
<text x="245.4" y="206">R5</text>
<text x="377.8" y="207.8">1nF</text>
<text x="377.8" y="204.6">C2</text>
<text x="504.8" y="208.1">C3</text>
<text x="623" y="208.1">C5</text>
<text x="748.2" y="208.1">C4</text>
<text x="504.8" y="211.3">1nF</text>
<text x="623" y="211.3">1nF</text>
<text x="748.2" y="211.3">1nF</text>
<text x="28.6" y="221.6">H1</text>
<text x="300.9" y="221.5">R12</text>
<text x="433.2" y="221.5">R14</text>
<text x="575.8" y="218">U3.2</text>
<text x="693.9" y="219.8">U1.2</text>
<text x="192.6" y="227.2">4.7uF</text>
<text x="192.6" y="224">C24</text>
<text x="208.4" y="225.4">R10</text>
<text x="300.9" y="224.7">10K</text>
<text x="433.2" y="224.7">10K</text>
<text x="508.7" y="224">U4.2</text>
<text x="549.6" y="226.8">R16</text>
<text x="621.6" y="223.2">U4.3</text>
<text x="669.5" y="225.1">R18</text>
<text x="741.5" y="223.2">U4.4</text>
<text x="4.2" y="229.3">AUDIO_OUT</text>
<text x="7.7" y="232.8">AUDIO_IN</text>
<text x="208.4" y="228.6">10K</text>
<text x="278.9" y="232.1">10K</text>
<text x="278.9" y="228.9">R11</text>
<text x="411.2" y="232.1">10K</text>
<text x="411.2" y="228.9">R13</text>
<text x="532.1" y="232.1">10K</text>
<text x="532.1" y="229">R15</text>
<text x="549.6" y="230">10K</text>
<text x="654.6" y="232.1">10K</text>
<text x="654.6" y="228.9">R17</text>
<text x="669.5" y="228.2">10K</text>
<text x="16.5" y="236.4">GND</text>
<text x="16.5" y="239.9">CV1</text>
<text x="192.6" y="239.8">C26</text>
<text x="464.6" y="239.3">U3.1</text>
<text x="16.5" y="243.4">CV2</text>
<text x="192.6" y="243.1">4.7uF</text>
<text x="208.4" y="244.5">100K</text>
<text x="208.4" y="241.3">R3</text>
<text x="251.2" y="242.8">U6.1</text>
<text x="337.6" y="241">U1.1</text>
<text x="383.5" y="242.8">U4.1</text>
<text x="20.1" y="250.5">F</text>
<text x="20.1" y="246.9">Q</text>
<text x="300.9" y="249.8">R27</text>
<text x="433.2" y="249.8">R28</text>
<text x="549.6" y="249.8">R30</text>
<text x="669.5" y="251.2">220</text>
<text x="669.5" y="248">R31</text>
<text x="16.5" y="257.5">GND</text>
<text x="16.5" y="254">VCA</text>
<text x="300.9" y="252.9">220</text>
<text x="433.2" y="252.9">220</text>
<text x="549.6" y="252.9">220</text>
<text x="16.5" y="261.1">OSC</text>
<text x="16.5" y="268.1">VEE</text>
<text x="16.5" y="264.6">VCC</text>
<text x="14.8" y="271.6">P_EN</text>
<text x="18.3" y="275.2">EN</text>
<text x="16.5" y="278.7">CLK</text>
<text x="16.5" y="285.8">VEE</text>
<text x="16.5" y="282.2">SER</text>
<text x="16.5" y="289.3">VCC</text>
<text x="16.5" y="292.8">GND</text>
<text x="539" y="291.7">1K</text>
<text x="539" y="288.6">R25</text>
<text x="521.1" y="299.3">U2.1</text>
<text x="600" y="299.5">R19</text>
<text x="600" y="302.7">10K</text>
<text x="144.9" y="316.8">150K</text>
<text x="144.9" y="313.6">R2</text>
<text x="174.9" y="315.4">220nF</text>
<text x="174.9" y="312.4">C6</text>
<text x="548" y="316.9">R20</text>
<text x="547.9" y="320.4">10K</text>
<text x="574.6" y="322.2">220nF</text>
<text x="575.4" y="318.6">C7</text>
<text x="174.9" y="334.4">2.2K</text>
<text x="174.9" y="331.2">R22</text>
<text x="539" y="334">220</text>
<text x="539" y="331">R32</text>
<text x="230.3" y="341.3">330K</text>
<text x="230.3" y="338">R1</text>
<text x="136.1" y="353.8">47K</text>
<text x="136.1" y="350.6">R4</text>
<text x="175.3" y="351.6">TL074</text>
<text x="175.3" y="348.4">U5.2</text>
<text x="105.2" y="364.7">V/OCT</text>
<text x="105.3" y="361.4">R37</text>
<text x="212" y="361">Q1</text>
<text x="222.6" y="361">Q2</text>
<text x="239.3" y="388">C29</text>
<text x="129" y="394.7">R23</text>
<text x="211.1" y="392.7">R26</text>
<text x="239.3" y="391.2">100pF</text>
<text x="129" y="397.9">2.2K</text>
<text x="212" y="396.3">1K</text>
<text x="129.1" y="407.4">C8</text>
<text x="129.1" y="410.6">100nF</text>
<text x="233.8" y="420.9">U5.3</text>
<text x="238.9" y="424.5">TL074</text>
<text x="99" y="430">R8</text>
<text x="99" y="433.2">18K</text>
<text x="166.1" y="440.5">Q3</text>
<text x="136.2" y="445.6">TL074</text>
<text x="141.8" y="449.2">U5.1</text>
<text x="130.8" y="472.3">R24</text>
<text x="130.8" y="475.5">2.2K</text>
<text x="130.9" y="485.1">C9</text>
<text x="99" y="489.7">1M</text>
<text x="99" y="486.4">R6</text>
<text x="130.9" y="488.2">100nF</text>
<text x="99" y="502.3">R9</text>
<text x="129.4" y="503.3">TL074</text>
<text x="129.4" y="500.1">U5.4</text>
<text x="99" y="505.5">18K</text>
<text x="166.1" y="512.9">Q6</text>
</g>
<g font-size="3.2" fill="#f00">
<text x="506.6" y="105.5" transform="rotate(-90 506.6 105.5)">8</text>
<text x="506.6" y="125.8" transform="rotate(-90 506.6 125.8)">4</text>
<text x="333.7" y="221.9" transform="rotate(-90 333.7 221.9)">11</text>
<text x="460.7" y="221.9" transform="rotate(-90 460.7 221.9)">11</text>
<text x="247.3" y="225.4" transform="rotate(-90 247.3 225.4)">8</text>
<text x="247.3" y="245.8" transform="rotate(-90 247.3 245.8)">4</text>
<text x="517.1" y="299.5" transform="rotate(-90 517.1 299.5)">11</text>
</g>
<g font-size="3.2">
<text x="333.7" y="242.3" transform="rotate(-90 333.7 242.3)">6</text>
<text x="460.7" y="242.3" transform="rotate(-90 460.7 242.3)">6</text>
<text x="517.1" y="319.9" transform="rotate(-90 517.1 319.9)">6</text>
</g>
</svg>
